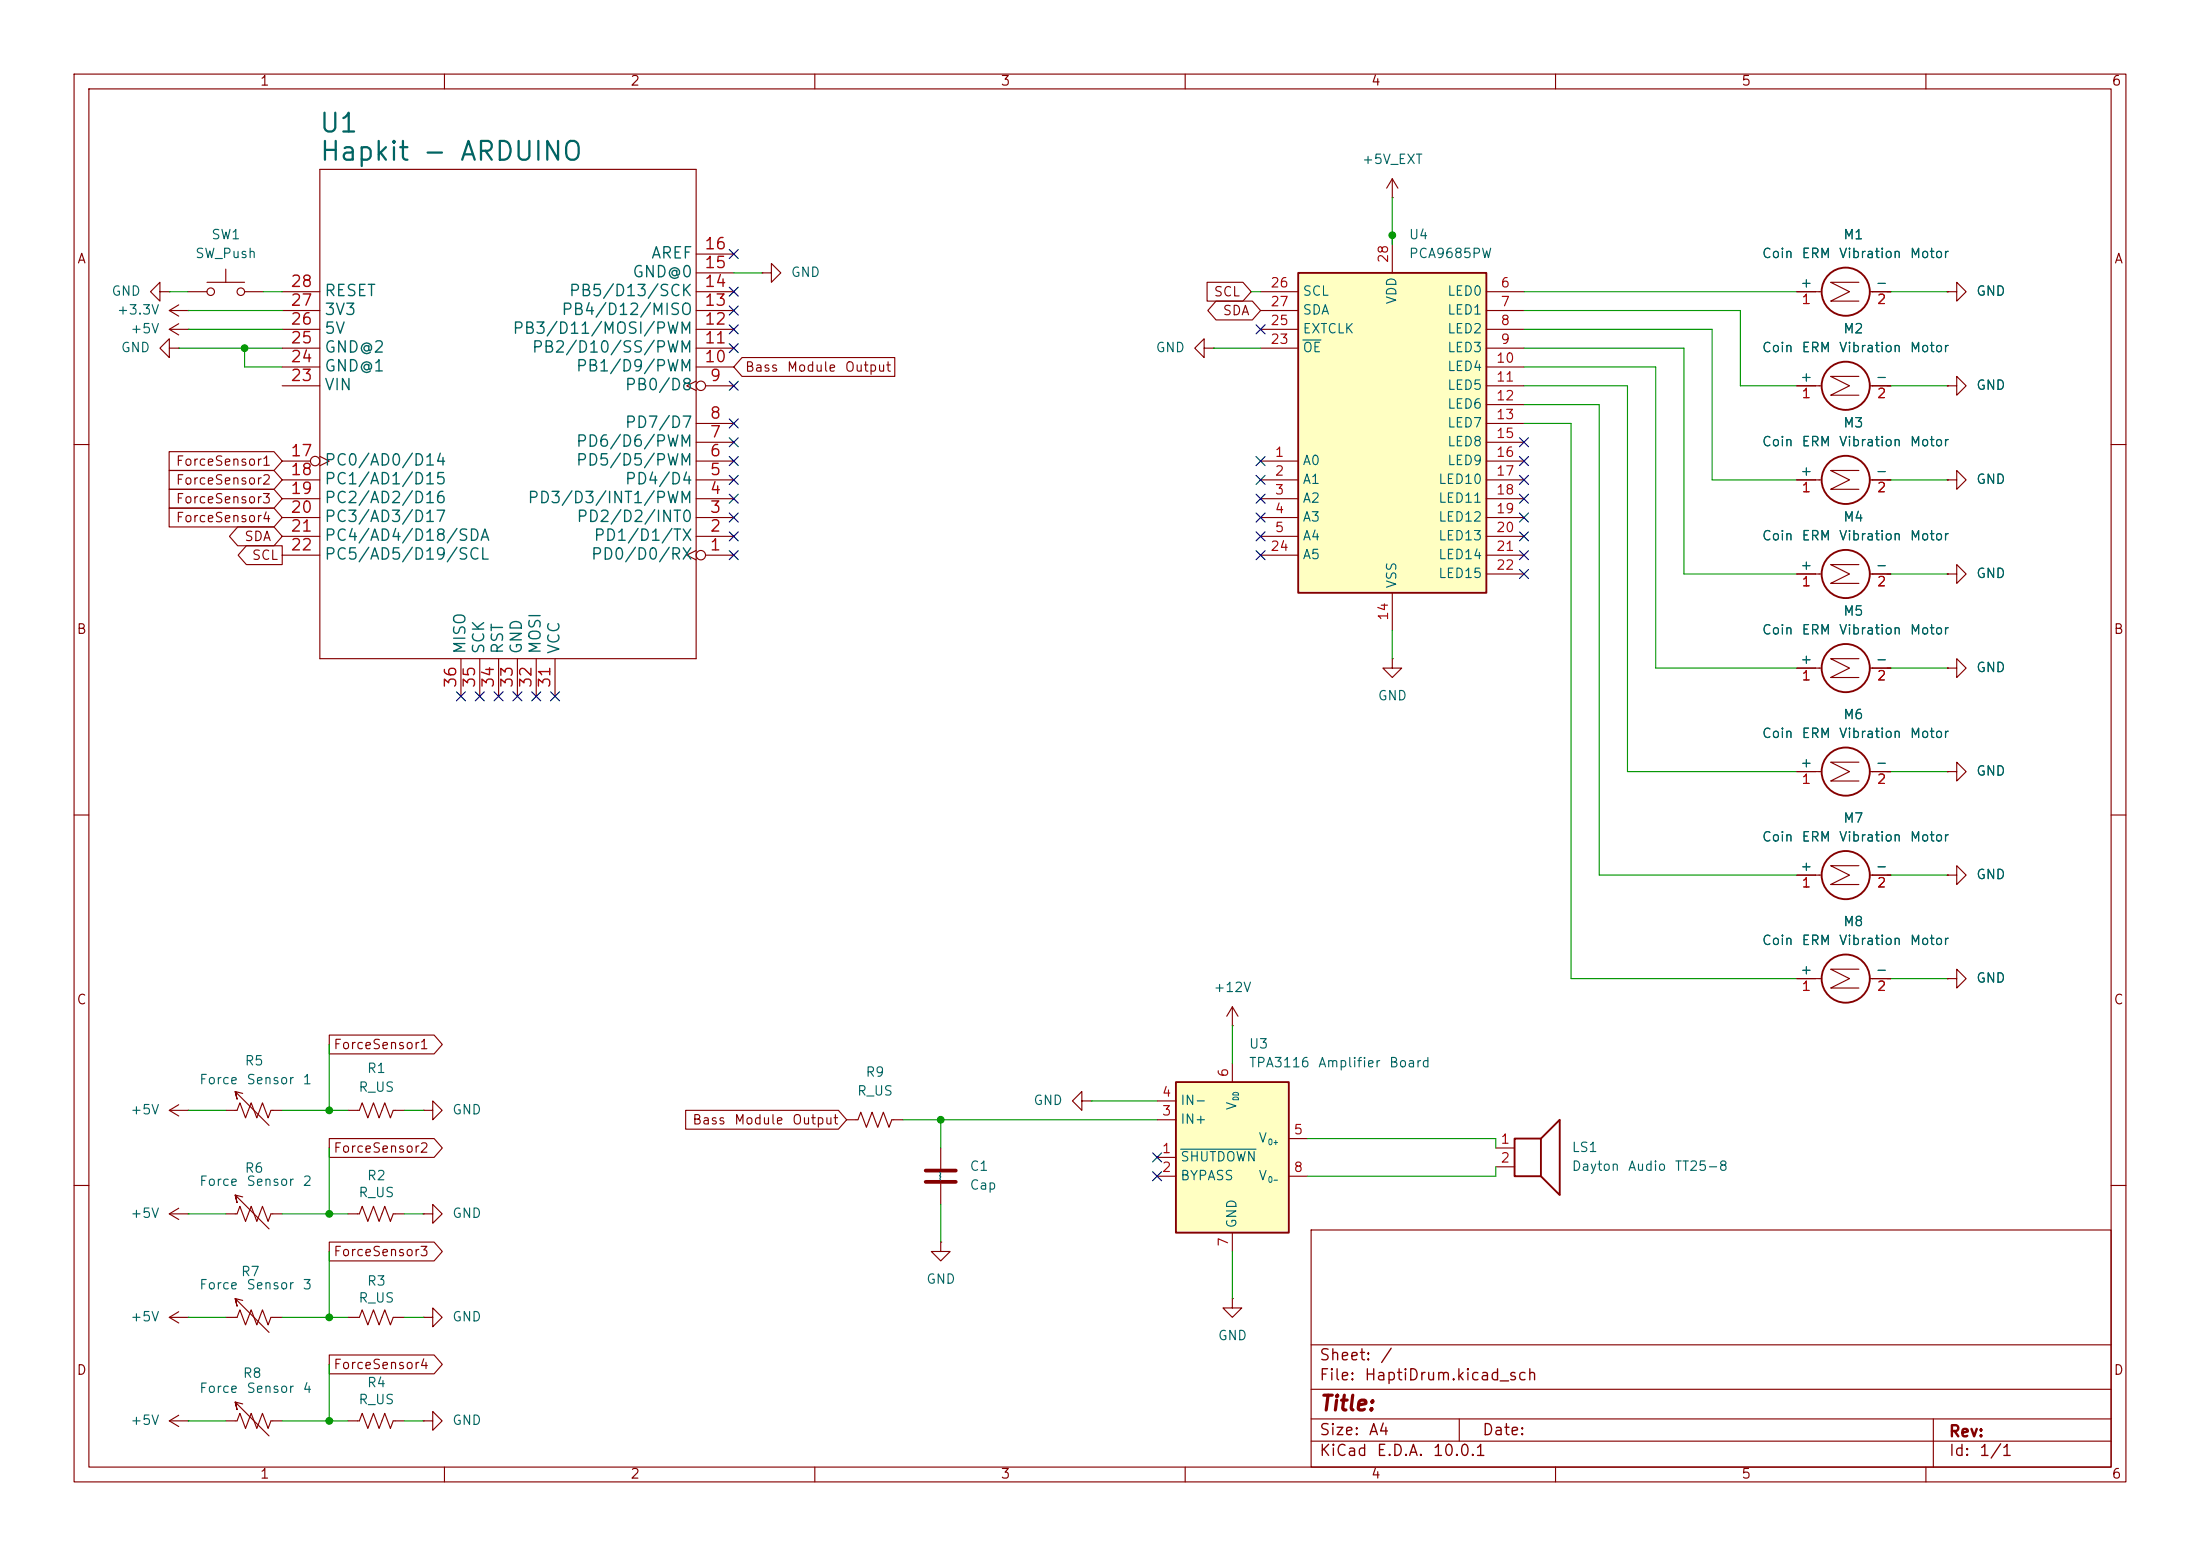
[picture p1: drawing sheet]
<svg xmlns="http://www.w3.org/2000/svg" width="297mm" height="210mm" viewBox="0 0 297 210" stroke-linecap="round" stroke-linejoin="round" font-family="sans-serif">
<g fill="none" stroke="#840000" stroke-width=".15">
<path d="M10 10h277v190h-277zM12 12h273v186h-273zM60 10v2M110 10v2M160 10v2M210 10v2M260 10v2M21.6 39.4v-1.3l-1.3 1.3 1.3 1.2v-1.2h1.3M22.9 39.4h.1M38.1 39.4h5.1M43.2 22.9h50.8v66h-50.8zM94 39.4h5.1"/>
<path d="M94 36.8h5.1M94 34.3h5.1M102.9 36.8h1.2v-1.2l1.3 1.2-1.3 1.3v-1.3M102.9 36.8h.1M22.9 47v-1.3l-1.3 1.3 1.3 1.3v-1.3h1.2M22.9 44.5l1.2 .7M22.9 44.5h2.5M22.9 41.9l1.2 .8M22.9 41.9h2.5M24.1 47h.1M24.1 43.7l-1.2 .8M24.1 41.1l-1.2 .8"/>
<path d="M25.4 44.5h.1M25.4 41.9h.1M38.1 44.5h5.1M38.1 41.9h5.1M38.1 52.1h5.1M38.1 49.5h5.1M38.1 47h5.1M94 51.4l-1.3 .7 1.3 .6M94 44.5h5.1M94 41.9h5.1M94 59.7h5.1M94 57.2h5.1"/>
<path d="M94 49.5h5.1M94 47h5.1M95.2 52.1h3.9M10 60h2M38.1 64.8h5.1M38.1 74.9h5.1M38.1 72.4h5.1M38.1 69.9h5.1M38.1 67.3h5.1M38.1 62.2h3.8M43.2 61.6l1.2 .6-1.2 .7M94 74.3l-1.3 .6 1.3 .7"/>
<path d="M94 64.8h5.1M94 72.4h5.1M94 69.9h5.1M94 67.3h5.1M94 62.2h5.1M95.2 74.9h3.9M242.6 64.8h3.3M251 63.5h-3.9l2.6 1.3-2.6 1.2h3.9M252.4 64.8h2.9M262.9 77.5h1.3v-1.3l1.2 1.3-1.2 1.2v-1.2M262.9 77.5h.1M285 60h2"/>
<path d="M62.2 88.9v5.1M64.8 88.9v5.1M67.3 88.9v5.1M69.8 88.9v5.1M72.4 88.9v5.1M74.9 88.9v5.1M188 88.9v1.3h1.2l-1.2 1.2-1.3-1.2h1.3M188 88.9h.1M10 110h2M242.6 118.1h3.3M251 116.8h-3.9l2.6 1.3-2.6 1.3h3.9M252.4 118.1h2.9"/>
<path d="M262.9 118.1h1.3v-1.3l1.2 1.3-1.2 1.3v-1.3M262.9 118.1h.1M285 110h2M166.4 138.4h.1M166.4 135.9l-.8 1.3M166.4 135.9l.7 1.3M166.4 135.9v2.5M262.9 132.1h1.3v-1.3l1.2 1.3-1.2 1.3v-1.3M262.9 132.1h.1M10 160h2M22.9 177.8l1.2 .8M22.9 177.8h2.5"/>
<path d="M24.1 177l-1.2 .8M25.4 177.8h.1M47 177.8h1.5l.4-1 .8 2 .7-2 .8 2 .7-2 .8 2 .4-1h1.5M57.1 177.8h1.3v-1.3l1.3 1.3-1.3 1.3v-1.3M57.1 177.8h.1M166.4 175.3v1.2h1.2l-1.2 1.3-1.3-1.3h1.3M166.4 175.3h.1M177 166h108v32h-108zM285 160h2M22.9 191.8l1.2 .7M22.9 191.8h2.5M24.1 191l-1.2 .8"/>
<path d="M25.4 191.8h.1M47 191.8h1.5l.4-1 .8 2 .7-2 .8 2 .7-2 .8 2 .4-1h1.5M57.1 191.8h1.3v-1.3l1.3 1.3-1.3 1.2v-1.2M57.1 191.8h.1M60 198v2M110 198v2M160 198v2M177 194.5h108M177 191.5h108M177 187.5h108M177 181.5h108M197 191.5v3"/>
<path d="M210 198v2M260 198v2M261 191.5v6.5"/>
<circle cx="94.6" cy="52.1" r=".63"/>
<circle cx="42.5" cy="62.2" r=".63"/>
<circle cx="94.6" cy="74.9" r=".63"/>
</g>
<g fill="none" stroke="#840000" stroke-width=".25">
<circle cx="249.2" cy="64.8" r="3.3"/>
<circle cx="249.2" cy="118.1" r="3.3"/>
</g>
<path d="M158.7 146.1h15.3v20.3h-15.3z" fill="#ffffc2"/>
<g fill="none" stroke="#840000" stroke-width=".25">
<path d="M158.7 146.1h15.3v20.3h-15.3zM204.5 153.7h3.5v5.1h-3.5zM208 153.7l2.6-2.6v10.2l-2.6-2.5"/>
<circle cx="249.2" cy="77.5" r="3.3"/>
<circle cx="249.2" cy="90.2" r="3.3"/>
<circle cx="249.2" cy="104.1" r="3.3"/>
<circle cx="249.2" cy="132.1" r="3.3"/>
</g>
<g fill="none" stroke="#840000" stroke-width=".15">
<path d="M25.4 39.4h2.5M27.9 38.1h5.1M30.5 36.3v1.8M33 39.4h2.6M188 26.7h.1M188 24.1l-.8 1.3M188 24.1l.7 1.3M188 24.1v2.6M162.6 47v-1.3l-1.3 1.3 1.3 1.3v-1.3h1.2M163.8 47h.1M242.6 77.5h3.3M251 76.2h-3.9l2.6 1.3-2.6 1.2h3.9"/>
<path d="M252.4 77.5h2.9M242.6 90.2h3.3M251 88.9h-3.9l2.6 1.3-2.6 1.2h3.9M252.4 90.2h2.9M262.9 90.2h1.3v-1.3l1.2 1.3-1.2 1.2v-1.2M262.9 90.2h.1M242.6 104.1h3.3M251 102.9h-3.9l2.6 1.2-2.6 1.3h3.9M252.4 104.1h2.9M262.9 104.1h1.3v-1.2l1.2 1.2-1.2 1.3v-1.3M262.9 104.1h.1M242.6 132.1h3.3"/>
<path d="M251 130.8h-3.9l2.6 1.3-2.6 1.3h3.9M252.4 132.1h2.9M22.9 149.9l1.2 .7M22.9 149.9h2.5M24.1 149.1l-1.2 .8M25.4 149.9h.1M30.5 149.9h1.5l.4-1.1 .7 2.1 .8-2.1 .8 2.1 .7-2.1 .8 2.1 .4-1h1.5M32.8 147.6l-1.1-.3 .3 1-.3-1 4.6 4.6M57.1 149.9h1.3v-1.3l1.3 1.3-1.3 1.2v-1.2M57.1 149.9h.1M114.3 151.1h1.5l.4-1 .8 2 .7-2 .8 2 .8-2 .7 2 .4-1h1.5M127 154.9v2.8"/>
<path d="M127 159.8v2.8M146 148.6v-1.3l-1.2 1.3 1.2 1.3v-1.3h1.3M147.3 148.6h.1M156.2 156.2h2.5M156.2 158.8h2.5M156.2 151.1h2.5M156.2 148.6h2.5M166.4 143.5v2.6M174 158.8h2.5M174 153.7h2.5M201.9 154.9h2.6M201.9 157.5h2.6"/>
<path d="M22.9 163.8h2.5M22.9 163.8l1.2 .8M24.1 163.1l-1.2 .7M25.4 163.8h.1M30.5 163.8h1.5l.4-1 .7 2 .8-2 .8 2 .7-2 .8 2 .4-1h1.5M32.8 161.5l-1.1-.2 .3 1-.3-1 4.6 4.6M47 163.8h1.5l.4-1 .8 2 .7-2 .8 2 .7-2 .8 2 .4-1h1.5M57.1 163.8h1.3v-1.2l1.3 1.2-1.3 1.3v-1.3M57.1 163.8h.1M127 167.6v1.3h1.3l-1.3 1.3-1.3-1.3h1.3M127 167.6h.1M166.4 166.4v2.5"/>
<circle cx="28.4" cy="39.4" r=".51"/>
<circle cx="32.5" cy="39.4" r=".51"/>
</g>
<path d="M159.4 155.1h10.2" fill="none" stroke="#006464" stroke-width=".15"/>
<path d="M125 158h4M125 159.5h4" fill="none" stroke="#840000" stroke-width=".51"/>
<path d="M175.3 36.8h25.4v43.2h-25.4z" fill="#ffffc2"/>
<g fill="none" stroke="#840000" stroke-width=".25">
<path d="M175.3 36.8h25.4v43.2h-25.4z"/>
<circle cx="249.2" cy="39.4" r="3.3"/>
<circle cx="249.2" cy="52.1" r="3.3"/>
</g>
<g fill="none" stroke="#840000" stroke-width=".15">
<path d="M163 38.1h4.8l1.1 1.3-1.1 1.2h-4.8zM170.2 39.4h5.1M188 31.8v5M200.7 39.4h5M242.6 39.4h3.3M251 38.1h-3.9l2.6 1.3-2.6 1.2h3.9M252.4 39.4h2.9M262.9 39.4h1.3v-1.3l1.2 1.3-1.2 1.2v-1.2M262.9 39.4h.1M100.2 48.3h20.6v2.5h-20.6l-1.1-1.3zM164.2 40.6h4.9l1.1 1.3-1.1 1.3h-4.9l-1.1-1.3zM170.2 41.9h5.1"/>
<path d="M170.2 44.5h5.1M170.2 47h5.1M200.7 41.9h5M200.7 44.5h5M200.7 47h5M200.7 49.5h5M200.7 52.1h5M200.7 54.6h5M200.7 57.2h5M200.7 59.7h5M242.6 52.1h3.3M251 50.8h-3.9l2.6 1.3-2.6 1.2h3.9"/>
<path d="M252.4 52.1h2.9M262.9 52.1h1.3v-1.3l1.2 1.3-1.2 1.2v-1.2M262.9 52.1h.1M22.8 63.5h14.2l1.1 1.3-1.1 1.2h-14.2zM22.8 66h14.2l1.1 1.3-1.1 1.3h-14.2zM22.8 68.6h14.2l1.1 1.3-1.1 1.2h-14.2zM22.8 61h14.2l1.1 1.2-1.1 1.3h-14.2zM32.1 71.1h4.9l1.1 1.3-1.1 1.3h-4.9l-1.1-1.3zM33.3 73.7h4.8v2.5h-4.8l-1.2-1.3zM170.2 62.2h5.1M170.2 64.8h5.1M170.2 67.3h5.1"/>
<path d="M170.2 69.9h5.1M170.2 72.4h5.1M170.2 74.9h5.1M200.7 62.2h5M200.7 64.8h5M200.7 67.3h5M200.7 69.9h5M200.7 72.4h5M200.7 74.9h5M200.7 77.5h5M242.6 64.8h2.5M242.6 77.5h2.5"/>
<path d="M252.7 64.8h2.6M252.7 77.5h2.6M262.9 64.8h1.3v-1.3l1.2 1.3-1.2 1.2v-1.2M262.9 64.8h.1M262.9 77.5h.1M188 80v5.1M242.6 90.2h2.5M252.7 90.2h2.6M262.9 90.2h.1M242.6 118.1h2.5M242.6 104.1h2.5M252.7 118.1h2.6"/>
<path d="M252.7 104.1h2.6M262.9 118.1h.1M262.9 104.1h.1M44.4 139.7h14.2l1.1 1.3-1.1 1.2h-14.2zM242.6 132.1h2.5M252.7 132.1h2.6M262.9 132.1h.1M44.4 153.7h14.2l1.1 1.2-1.1 1.3h-14.2zM47 149.9h1.5l.4-1.1 .8 2.1 .7-2.1 .8 2.1 .7-2.1 .8 2.1 .4-1h1.5M92.6 149.9h20.6l1.1 1.2-1.1 1.3h-20.6zM30.5 177.8h1.5l.4-1 .7 2 .8-2 .8 2 .7-2 .8 2 .4-1h1.5M32.8 175.5l-1.1-.2 .3 1-.3-1 4.6 4.5"/>
<path d="M44.4 167.6h14.2l1.1 1.3-1.1 1.3h-14.2zM30.5 191.8h1.5l.4-1 .7 2 .8-2 .8 2 .7-2 .8 2 .4-1h1.5M32.8 189.5l-1.1-.3 .3 1-.3-1 4.6 4.6M44.4 182.9h14.2l1.1 1.3-1.1 1.2h-14.2z"/>
</g>
<path d="M175.9 45.9h2.4" fill="none" stroke="#006464" stroke-width=".15"/>
<g fill="none" stroke="#009600" stroke-width=".15">
<path d="M22.9 39.4h2.5M35.6 39.4h2.5M99.1 36.8h3.8M168.9 39.4h1.3M188 26.7v6.3M205.7 39.4h36.9M255.3 39.4h7.6M24.1 47h14M25.4 41.9h12.7M25.4 44.5h12.7M33 47v2.5h5.1M163.8 47h6.4"/>
<path d="M205.7 54.6h10.2v63.5h26.7M205.7 44.5h25.4v20.3h11.5M205.7 57.2h6.4v74.9h30.5M205.7 49.5h17.8v40.7h19.1M205.7 47h21.6v30.5h15.3M205.7 52.1h14v52h22.9M205.7 41.9h29.2v10.2h7.7M255.3 52.1h7.6M255.3 64.8h7.6M255.3 77.5h7.6M188 85.1v3.8M255.3 90.2h7.6"/>
<path d="M255.3 118.1h7.6M255.3 104.1h7.6M166.4 138.4v5.1M255.3 132.1h7.6M25.4 149.9h5.1M38.1 149.9h8.9M44.4 141v8.9M44.4 154.9v8.9M54.6 149.9h2.5M121.9 151.1h34.3M127 151.1v3.8M147.3 148.6h8.9"/>
<path d="M176.5 153.7h25.4v1.2M201.9 157.5v1.3h-25.4M25.4 177.8h5.1M25.4 163.8h5.1M38.1 177.8h8.9M38.1 163.8h8.9M44.4 168.9v8.9M54.6 177.8h2.5M54.6 163.8h2.5M127 162.6v5M166.4 168.9v6.4M25.4 191.8h5.1"/>
<path d="M38.1 191.8h8.9M44.4 184.2v7.6M54.6 191.8h2.5"/>
</g>
<g fill="none" stroke="#000084" stroke-width=".15">
<path d="M98.5 38.8l1.2 1.2M98.5 33.7l1.2 1.2M99.7 38.8l-1.2 1.2M99.7 33.7l-1.2 1.2M98.5 41.3l1.2 1.2M98.5 56.5l1.2 1.3M98.5 59.1l1.2 1.2M98.5 51.5l1.2 1.2M98.5 43.8l1.2 1.3M98.5 46.4l1.2 1.2M99.7 41.3l-1.2 1.2M99.7 56.5l-1.2 1.3"/>
<path d="M99.7 59.1l-1.2 1.2M99.7 51.5l-1.2 1.2M99.7 43.8l-1.2 1.3M99.7 46.4l-1.2 1.2M169.6 43.8l1.2 1.3M170.8 43.8l-1.2 1.3M205.1 59.1l1.2 1.2M206.3 59.1l-1.2 1.2M98.5 74.3l1.2 1.2M98.5 66.7l1.2 1.2M98.5 64.2l1.2 1.2M98.5 61.6l1.2 1.2"/>
<path d="M98.5 71.8l1.2 1.2M98.5 69.2l1.2 1.3M99.7 61.6l-1.2 1.2M99.7 74.3l-1.2 1.2M99.7 66.7l-1.2 1.2M99.7 64.2l-1.2 1.2M99.7 71.8l-1.2 1.2M99.7 69.2l-1.2 1.3M169.6 64.2l1.2 1.2M169.6 66.7l1.2 1.2M169.6 71.8l1.2 1.2M169.6 69.2l1.2 1.3"/>
<path d="M169.6 74.3l1.2 1.2M169.6 61.6l1.2 1.2M170.8 64.2l-1.2 1.2M170.8 66.7l-1.2 1.2M170.8 71.8l-1.2 1.2M170.8 69.2l-1.2 1.3M170.8 74.3l-1.2 1.2M170.8 61.6l-1.2 1.2M205.1 61.6l1.2 1.2M205.1 66.7l1.2 1.2M205.1 64.2l1.2 1.2M205.1 76.9l1.2 1.2"/>
<path d="M205.1 74.3l1.2 1.2M205.1 71.8l1.2 1.2M205.1 69.2l1.2 1.3M206.3 61.6l-1.2 1.2M206.3 66.7l-1.2 1.2M206.3 64.2l-1.2 1.2M206.3 76.9l-1.2 1.2M206.3 74.3l-1.2 1.2M206.3 71.8l-1.2 1.2M206.3 69.2l-1.2 1.3M61.6 93.4l1.2 1.2M62.8 93.4l-1.2 1.2"/>
<path d="M64.2 93.4l1.2 1.2M65.4 93.4l-1.2 1.2M66.7 93.4l1.2 1.2M67.9 93.4l-1.2 1.2M69.2 93.4l1.3 1.2M70.5 93.4l-1.3 1.2M71.8 93.4l1.2 1.2M73 93.4l-1.2 1.2M74.3 93.4l1.2 1.2M75.5 93.4l-1.2 1.2M155.6 158.1l1.2 1.3M155.6 155.6l1.2 1.2"/>
<path d="M156.8 158.1l-1.2 1.3M156.8 155.6l-1.2 1.2"/>
</g>
<g fill="#009600" stroke="#009600" stroke-width=".14">
<circle cx="44.4" cy="163.8" r=".46"/>
<circle cx="44.4" cy="149.9" r=".46"/>
<circle cx="44.4" cy="177.8" r=".46"/>
<circle cx="44.4" cy="191.8" r=".46"/>
<circle cx="33" cy="47" r=".46"/>
<circle cx="127" cy="151.1" r=".46"/>
<circle cx="188" cy="31.8" r=".46"/>
</g>
<g font-size="2.5" fill="#006464">
<text x="43" y="18.5">U1</text>
<text x="43" y="22.3">Hapkit - ARDUINO</text>
</g>
<text font-size="2" fill="#840000" x="178" y="190.9">Title:</text>
<g font-size="1.5" fill="#006464">
<text x="87.8" y="35.3">AREF</text>
<text x="43.7" y="40.4">RESET</text>
<text x="76.7" y="40.4">PB5/D13/SCK</text>
<text x="85.3" y="37.8">GND@0</text>
<text x="43.7" y="48">GND@2</text>
<text x="43.7" y="45.4">5V</text>
<text x="43.7" y="42.9">3V3</text>
<text x="69.1" y="45.4">PB3/D11/MOSI/PWM</text>
<text x="71.7" y="48">PB2/D10/SS/PWM</text>
<text x="75.7" y="42.9">PB4/D12/MISO</text>
<text x="43.7" y="53.1">VIN</text>
<text x="43.7" y="50.5">GND@1</text>
<text x="77.6" y="50.5">PB1/D9/PWM</text>
<text x="84.2" y="53.1">PB0/D8</text>
<text x="84.2" y="58.1">PD7/D7</text>
<text x="43.7" y="63.2">PC0/AD0/D14</text>
<text x="43.7" y="65.8">PC1/AD1/D15</text>
<text x="77.6" y="63.2">PD5/D5/PWM</text>
<text x="77.6" y="60.7">PD6/D6/PWM</text>
<text x="84.2" y="65.8">PD4/D4</text>
<text x="43.7" y="68.3">PC2/AD2/D16</text>
<text x="43.7" y="70.8">PC3/AD3/D17</text>
<text x="71.1" y="68.3">PD3/D3/INT1/PWM</text>
<text x="77.7" y="70.8">PD2/D2/INT0</text>
<text x="43.7" y="73.4">PC4/AD4/D18/SDA</text>
<text x="43.7" y="75.9">PC5/AD5/D19/SCL</text>
<text x="79.7" y="75.9">PD0/D0/RX</text>
<text x="80" y="73.4">PD1/D1/TX</text>
<text x="63.2" y="88.4" transform="rotate(-90 63.2 88.4)">MISO</text>
<text x="65.8" y="88.4" transform="rotate(-90 65.8 88.4)">SCK</text>
<text x="68.3" y="88.4" transform="rotate(-90 68.3 88.4)">RST</text>
<text x="70.8" y="88.4" transform="rotate(-90 70.8 88.4)">GND</text>
<text x="73.4" y="88.4" transform="rotate(-90 73.4 88.4)">MOSI</text>
<text x="75.9" y="88.4" transform="rotate(-90 75.9 88.4)">VCC</text>
</g>
<g font-size="1.5" fill="#a90000">
<text x="95" y="34">16</text>
<text x="39.1" y="41.7">27</text>
<text x="39.1" y="39.1">28</text>
<text x="95" y="41.7">13</text>
<text x="95" y="39.1">14</text>
<text x="95" y="36.6">15</text>
<text x="39.1" y="46.7">25</text>
<text x="39.1" y="44.2">26</text>
<text x="95" y="46.7">11</text>
<text x="95" y="44.2">12</text>
<text x="39.1" y="51.8">23</text>
<text x="39.1" y="49.3">24</text>
<text x="95" y="49.3">10</text>
<text x="95.7" y="51.8">9</text>
<text x="95.7" y="59.4">7</text>
<text x="95.7" y="56.9">8</text>
<text x="39.1" y="62">17</text>
<text x="39.1" y="64.5">18</text>
<text x="95.7" y="64.5">5</text>
<text x="95.7" y="62">6</text>
<text x="39.1" y="67.1">19</text>
<text x="39.1" y="69.6">20</text>
<text x="95.7" y="69.6">3</text>
<text x="95.7" y="67.1">4</text>
<text x="39.1" y="72.1">21</text>
<text x="39.1" y="74.7">22</text>
<text x="95.7" y="74.7">1</text>
<text x="95.7" y="72.1">2</text>
<text x="62" y="93" transform="rotate(-90 62 93)">36</text>
<text x="64.5" y="93" transform="rotate(-90 64.5 93)">35</text>
<text x="67.1" y="93" transform="rotate(-90 67.1 93)">34</text>
<text x="69.6" y="93" transform="rotate(-90 69.6 93)">33</text>
<text x="72.1" y="93" transform="rotate(-90 72.1 93)">32</text>
<text x="74.7" y="93" transform="rotate(-90 74.7 93)">31</text>
</g>
<g font-size="1.5" fill="#840000">
<text x="178" y="184">Sheet:</text>
<text x="186.2" y="184">/</text>
<text x="178" y="186.7">File:</text>
<text x="184.1" y="186.7">HaptiDrum.kicad_sch</text>
<text x="178" y="196.9">KiCad</text>
<text x="178" y="194.1">Size:</text>
<text x="184.7" y="194.1">A4</text>
<text x="185.7" y="196.9">E.D.A.</text>
<text x="193.3" y="196.9">10.0.1</text>
<text x="200" y="194.1">Date:</text>
<text x="263" y="194.3">Rev:</text>
<text x="263" y="196.9">Id:</text>
<text x="267.1" y="196.9">1/1</text>
</g>
<g font-size="1.3" fill="#840000">
<text x="35" y="11.9">1</text>
<text x="85" y="11.9">2</text>
<text x="135" y="11.9">3</text>
<text x="185" y="11.9">4</text>
<text x="235" y="11.9">5</text>
<text x="285" y="11.9">6</text>
<text x="10.3" y="35.9">A</text>
<text x="285.3" y="35.9">A</text>
<text x="163.8" y="40.3">SCL</text>
<text x="165" y="42.9">SDA</text>
<text x="100.5" y="50.5">Bass</text>
<text x="106.1" y="50.5">Module</text>
<text x="114" y="50.5">Output</text>
<text x="23.6" y="65.7">ForceSensor2</text>
<text x="23.6" y="63.2">ForceSensor1</text>
<text x="23.6" y="68.3">ForceSensor3</text>
<text x="23.6" y="70.8">ForceSensor4</text>
<text x="32.9" y="73.3">SDA</text>
<text x="33.9" y="75.9">SCL</text>
<text x="10.3" y="85.9">B</text>
<text x="285.3" y="85.9">B</text>
<text x="10.3" y="135.9">C</text>
<text x="285.3" y="135.9">C</text>
<text x="44.9" y="141.9">ForceSensor1</text>
<text x="44.9" y="155.9">ForceSensor2</text>
<text x="93.4" y="152.1">Bass</text>
<text x="99" y="152.1">Module</text>
<text x="106.8" y="152.1">Output</text>
<text x="44.9" y="169.9">ForceSensor3</text>
<text x="10.3" y="185.9">D</text>
<text x="44.9" y="185.1">ForceSensor4</text>
<text x="285.3" y="185.9">D</text>
<text x="35" y="199.9">1</text>
<text x="85" y="199.9">2</text>
<text x="135" y="199.9">3</text>
<text x="185" y="199.9">4</text>
<text x="235" y="199.9">5</text>
<text x="285" y="199.9">6</text>
</g>
<g font-size="1.3" fill="#006464">
<text x="183.8" y="22.5">+5V_EXT</text>
<text x="26.3" y="35.2">SW_Push</text>
<text x="28.4" y="32.6">SW1</text>
<text x="190.1" y="32.6">U4</text>
<text x="190.1" y="35.2">PCA9685PW</text>
<text x="237.8" y="35.2">Coin</text>
<text x="243.1" y="35.2">ERM</text>
<text x="248.2" y="35.2">Vibration</text>
<text x="248.8" y="32.6">M1</text>
<text x="257.7" y="35.2">Motor</text>
<text x="15" y="40.2">GND</text>
<text x="106.7" y="37.7">GND</text>
<text x="175.8" y="40.2">SCL</text>
<text x="188.8" y="41.2" transform="rotate(-90 188.8 41.2)">VDD</text>
<text x="195.3" y="40.2">LED0</text>
<text x="243" y="39.1">+</text>
<text x="253.1" y="39.1">-</text>
<text x="266.7" y="40.2">GND</text>
<text x="15.7" y="42.8">+3.3V</text>
<text x="16.2" y="47.9">GND</text>
<text x="17.5" y="45.3">+5V</text>
<text x="155.9" y="47.9">GND</text>
<text x="175.8" y="47.9">OE</text>
<text x="175.8" y="45.3">EXTCLK</text>
<text x="175.8" y="42.8">SDA</text>
<text x="195.3" y="42.8">LED1</text>
<text x="195.3" y="45.3">LED2</text>
<text x="195.3" y="47.9">LED3</text>
<text x="237.8" y="47.9">Coin</text>
<text x="243.1" y="47.9">ERM</text>
<text x="248.2" y="47.9">Vibration</text>
<text x="248.8" y="45.3">M2</text>
<text x="257.7" y="47.9">Motor</text>
<text x="195.3" y="50.4">LED4</text>
<text x="195.3" y="52.9">LED5</text>
<text x="243" y="51.8">+</text>
<text x="253.1" y="51.8">-</text>
<text x="266.7" y="52.9">GND</text>
<text x="195.3" y="55.5">LED6</text>
<text x="195.3" y="58">LED7</text>
<text x="248.8" y="58">M3</text>
<text x="175.8" y="63.1">A0</text>
<text x="175.8" y="65.6">A1</text>
<text x="194.1" y="65.6">LED10</text>
<text x="195.3" y="60.6">LED8</text>
<text x="195.3" y="63.1">LED9</text>
<text x="237.8" y="60.6">Coin</text>
<text x="243" y="64.5">+</text>
<text x="243.1" y="60.6">ERM</text>
<text x="248.2" y="60.6">Vibration</text>
<text x="253.1" y="64.5">-</text>
<text x="257.7" y="60.6">Motor</text>
<text x="266.7" y="65.6">GND</text>
<text x="175.8" y="68.2">A2</text>
<text x="175.8" y="70.7">A3</text>
<text x="194.1" y="68.2">LED11</text>
<text x="194.1" y="70.7">LED12</text>
<text x="248.8" y="70.7">M4</text>
<text x="175.8" y="73.3">A4</text>
<text x="175.8" y="75.8">A5</text>
<text x="194.1" y="73.3">LED13</text>
<text x="194.1" y="75.8">LED14</text>
<text x="237.8" y="73.3">Coin</text>
<text x="243" y="77.2">+</text>
<text x="243.1" y="73.3">ERM</text>
<text x="248.2" y="73.3">Vibration</text>
<text x="253.1" y="77.2">-</text>
<text x="257.7" y="73.3">Motor</text>
<text x="188.8" y="79.5" transform="rotate(-90 188.8 79.5)">VSS</text>
<text x="194.1" y="78.3">LED15</text>
<text x="248.8" y="83.4">M5</text>
<text x="266.7" y="78.3">GND</text>
<text x="237.8" y="86">Coin</text>
<text x="243" y="89.9">+</text>
<text x="243.1" y="86">ERM</text>
<text x="248.2" y="86">Vibration</text>
<text x="253.1" y="89.9">-</text>
<text x="257.7" y="86">Motor</text>
<text x="185.9" y="94.8">GND</text>
<text x="266.7" y="91">GND</text>
<text x="237.8" y="99.9">Coin</text>
<text x="243.1" y="99.9">ERM</text>
<text x="248.2" y="99.9">Vibration</text>
<text x="248.8" y="97.4">M6</text>
<text x="257.7" y="99.9">Motor</text>
<text x="243" y="103.9">+</text>
<text x="253.1" y="103.9">-</text>
<text x="266.7" y="105">GND</text>
<text x="237.8" y="113.9">Coin</text>
<text x="243.1" y="113.9">ERM</text>
<text x="248.2" y="113.9">Vibration</text>
<text x="248.8" y="111.4">M7</text>
<text x="257.7" y="113.9">Motor</text>
<text x="243" y="117.9">+</text>
<text x="253.1" y="117.9">-</text>
<text x="266.7" y="119">GND</text>
<text x="248.8" y="125.3">M8</text>
<text x="237.8" y="127.9">Coin</text>
<text x="243" y="131.8">+</text>
<text x="243.1" y="127.9">ERM</text>
<text x="248.2" y="127.9">Vibration</text>
<text x="253.1" y="131.8">-</text>
<text x="257.7" y="127.9">Motor</text>
<text x="163.7" y="134.2">+12V</text>
<text x="266.7" y="132.9">GND</text>
<text x="168.5" y="141.8">U3</text>
<text x="26.8" y="146.7">Force</text>
<text x="32.9" y="144.1">R5</text>
<text x="33.2" y="146.7">Sensor</text>
<text x="40.8" y="146.7">1</text>
<text x="48.3" y="147.7">R_US</text>
<text x="49.5" y="145.1">R1</text>
<text x="115.6" y="148.2">R_US</text>
<text x="116.8" y="145.6">R9</text>
<text x="139.4" y="149.5">GND</text>
<text x="159.3" y="149.5">IN-</text>
<text x="167.2" y="149.9" transform="rotate(-90 167.2 149.9)">V</text>
<text x="168.5" y="144.4">TPA3116</text>
<text x="177.9" y="144.4">Amplifier</text>
<text x="187.4" y="144.4">Board</text>
<text x="17.5" y="150.7">+5V</text>
<text x="61" y="150.7">GND</text>
<text x="159.3" y="152">IN+</text>
<text x="169.8" y="154.5">V</text>
<text x="212.1" y="155.8">LS1</text>
<text x="26.8" y="160.4">Force</text>
<text x="32.9" y="158.6">R6</text>
<text x="33.2" y="160.4">Sensor</text>
<text x="40.8" y="160.4">2</text>
<text x="48.3" y="161.9">R_US</text>
<text x="49.5" y="159.6">R2</text>
<text x="127.9" y="159.1" transform="rotate(-90 127.9 159.1)">~</text>
<text x="130.8" y="158.3">C1</text>
<text x="130.8" y="160.9">Cap</text>
<text x="159.3" y="157.1">SHUTDOWN</text>
<text x="159.3" y="159.6">BYPASS</text>
<text x="169.8" y="159.6">V</text>
<text x="212.1" y="158.3">Dayton</text>
<text x="219.7" y="158.3">Audio</text>
<text x="226" y="158.3">TT25-8</text>
<text x="17.5" y="164.7">+5V</text>
<text x="61" y="164.7">GND</text>
<text x="167.2" y="165.9" transform="rotate(-90 167.2 165.9)">GND</text>
<text x="32.4" y="172.6">R7</text>
<text x="49.5" y="173.8">R3</text>
<text x="125" y="173.6">GND</text>
<text x="17.5" y="178.7">+5V</text>
<text x="26.8" y="174.3">Force</text>
<text x="33.2" y="174.3">Sensor</text>
<text x="40.8" y="174.3">3</text>
<text x="48.3" y="176.1">R_US</text>
<text x="61" y="178.7">GND</text>
<text x="164.3" y="181.2">GND</text>
<text x="26.8" y="188.3">Force</text>
<text x="32.7" y="186.3">R8</text>
<text x="33.2" y="188.3">Sensor</text>
<text x="40.8" y="188.3">4</text>
<text x="48.3" y="189.8">R_US</text>
<text x="49.5" y="187.6">R4</text>
<text x="17.5" y="192.6">+5V</text>
<text x="61" y="192.6">GND</text>
</g>
<g font-size="1.3" fill="#a90000">
<text x="187.7" y="35.6" transform="rotate(-90 187.7 35.6)">28</text>
<text x="171.4" y="39.1">26</text>
<text x="171.4" y="41.7">27</text>
<text x="202.5" y="39.1">6</text>
<text x="202.5" y="41.7">7</text>
<text x="243.1" y="41.4">1</text>
<text x="253.3" y="41.4">2</text>
<text x="171.4" y="46.7">23</text>
<text x="171.4" y="44.2">25</text>
<text x="202.5" y="44.2">8</text>
<text x="202.5" y="46.7">9</text>
<text x="201.9" y="49.3">10</text>
<text x="201.9" y="51.8">11</text>
<text x="201.9" y="54.4">12</text>
<text x="201.9" y="56.9">13</text>
<text x="201.9" y="59.4">15</text>
<text x="243.1" y="54.1">1</text>
<text x="253.3" y="54.1">2</text>
<text x="172" y="62">1</text>
<text x="172" y="64.5">2</text>
<text x="201.9" y="62">16</text>
<text x="201.9" y="64.5">17</text>
<text x="172" y="67.1">3</text>
<text x="172" y="69.6">4</text>
<text x="201.9" y="67.1">18</text>
<text x="201.9" y="69.6">19</text>
<text x="243.1" y="66.8">1</text>
<text x="253.3" y="66.8">2</text>
<text x="171.4" y="74.7">24</text>
<text x="172" y="72.1">5</text>
<text x="201.9" y="72.1">20</text>
<text x="201.9" y="74.7">21</text>
<text x="201.9" y="77.2">22</text>
<text x="187.7" y="83.9" transform="rotate(-90 187.7 83.9)">14</text>
<text x="243.1" y="79.5">1</text>
<text x="253.3" y="79.5">2</text>
<text x="243.1" y="92.2">1</text>
<text x="253.3" y="92.2">2</text>
<text x="243.1" y="106.1">1</text>
<text x="253.3" y="106.1">2</text>
<text x="243.1" y="120.1">1</text>
<text x="253.3" y="120.1">2</text>
<text x="243.1" y="134.1">1</text>
<text x="253.3" y="134.1">2</text>
<text x="156.8" y="148.3">4</text>
<text x="166.1" y="145.5" transform="rotate(-90 166.1 145.5)">6</text>
<text x="156.8" y="156">1</text>
<text x="156.8" y="150.9">3</text>
<text x="174.6" y="153.4">5</text>
<text x="202.5" y="154.7">1</text>
<text x="156.8" y="158.5">2</text>
<text x="174.6" y="158.5">8</text>
<text x="202.5" y="157.2">2</text>
<text x="166.1" y="168.3" transform="rotate(-90 166.1 168.3)">7</text>
</g>
<g font-size=".8" fill="#006464">
<text x="167.4" y="148.6" transform="rotate(-90 167.4 148.6)">DD</text>
<text x="171.1" y="154.7">O+</text>
<text x="171.1" y="159.8">O-</text>
</g>
</svg>
